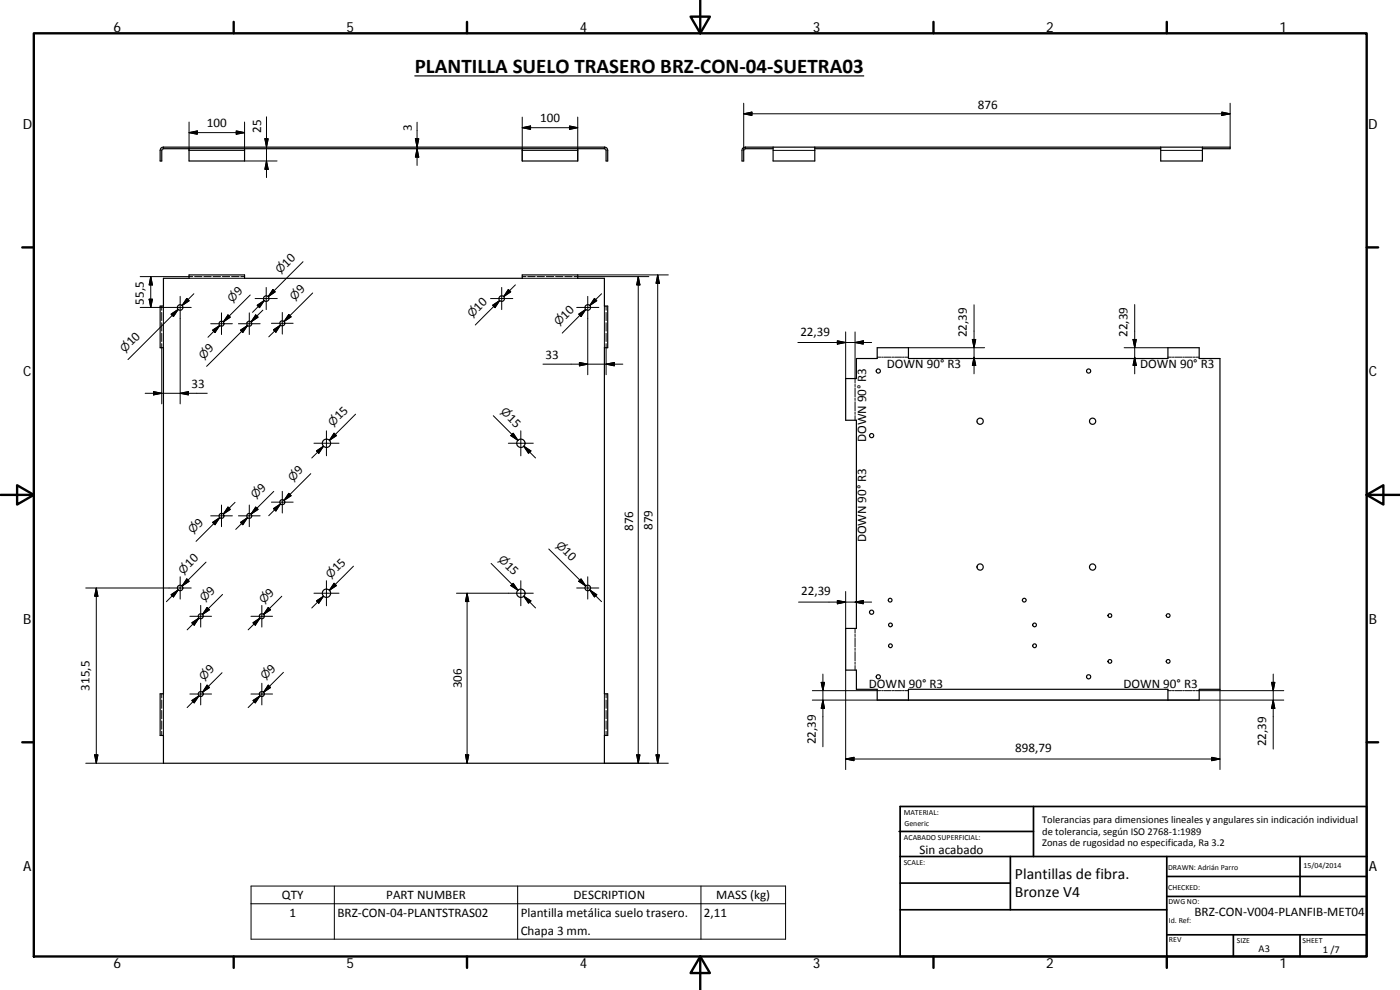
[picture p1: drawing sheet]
<svg xmlns="http://www.w3.org/2000/svg" width="420mm" height="297mm" viewBox="0 0 420 297" stroke-linecap="round" stroke-linejoin="round" font-family="sans-serif">
<g fill="none" stroke="#000" stroke-width=".36">
<path d="M124.5 22.8h134.7M49.1 44.2l-.7 .1-.3 .6v3.4h.4v-3.2l.6-.5M49.1 44.6h132.3M49.1 44.2h132.3M49.1 44.2v.4M56.7 44.6v3.7h16.7v-3.7M156.7 44.6v3.7h16.7v-3.7M181.4 44.2l.6 .1 .4 .6v3.4h-.5v-3.2l-.5-.5M181.4 44.2v.4M223.7 44.2l-.6 .1-.4 .6v3.4h.5v-3.2l.5-.5M223.7 44.2h145.5v.4h-8.3M223.7 44.2v.4"/>
<path d="M223.7 44.6h8.3M232 44.2v4.1h12.5v-4.1M244.5 44.6h103.8M348.3 44.2v4.1h12.6v-4.1M49.1 83.5h7.6v-1h16.7v1h83.3v-1h16.7v1h8v8.3h1v12.5h-1v103.9h1v12.5h-1v8.3h-132.3v-8.3h-1v-12.5h1v-103.9h-1v-12.5h1zM257 107.6h6.3v-3.3h9.3v3.3h77.9v-3.3h9.4v3.3h6.2v99.2h-6.2v3.3h-9.4v-3.3h-77.9v3.3h-9.3v-3.3h-6.3v-5.7h-3.2v-12.5h3.2v-62.5h-3.2v-12.5h3.2z"/>
<circle cx="54.1" cy="92.3" r=".83"/>
<circle cx="66.5" cy="97.1" r=".74"/>
<circle cx="74.8" cy="97.1" r=".74"/>
<circle cx="79.9" cy="89.6" r=".83"/>
<circle cx="84.7" cy="97" r=".75"/>
<circle cx="150.6" cy="89.6" r=".83"/>
<circle cx="176.4" cy="92.3" r=".83"/>
<circle cx="263.6" cy="111.3" r=".62"/>
<circle cx="326.7" cy="111.3" r=".62"/>
<circle cx="98" cy="133" r="1.24"/>
<circle cx="156.3" cy="133" r="1.25"/>
<circle cx="261.6" cy="130.7" r=".62"/>
<circle cx="294.1" cy="126.4" r=".94"/>
<circle cx="327.9" cy="126.4" r=".93"/>
<circle cx="66.5" cy="154.8" r=".74"/>
<circle cx="74.8" cy="154.8" r=".74"/>
<circle cx="84.7" cy="150.7" r=".76"/>
<circle cx="54.1" cy="176.4" r=".83"/>
<circle cx="98" cy="178" r="1.25"/>
<circle cx="156.3" cy="178" r="1.26"/>
<circle cx="176.4" cy="176.4" r=".83"/>
<circle cx="294.1" cy="170.1" r=".94"/>
<circle cx="327.9" cy="170.1" r=".93"/>
<circle cx="60.2" cy="184.9" r=".74"/>
<circle cx="78.6" cy="184.9" r=".74"/>
<circle cx="261.6" cy="183.7" r=".62"/>
<circle cx="267.1" cy="180.1" r=".56"/>
<circle cx="267.2" cy="193.7" r=".56"/>
<circle cx="267.2" cy="187.5" r=".56"/>
<circle cx="307.4" cy="180.1" r=".56"/>
<circle cx="310.5" cy="187.5" r=".56"/>
<circle cx="310.5" cy="193.7" r=".56"/>
<circle cx="333.1" cy="198.5" r=".57"/>
<circle cx="333.1" cy="184.7" r=".57"/>
<circle cx="350.6" cy="198.5" r=".57"/>
<circle cx="350.6" cy="184.7" r=".57"/>
<circle cx="60.2" cy="208.3" r=".74"/>
<circle cx="78.6" cy="208.3" r=".74"/>
<circle cx="263.6" cy="203.1" r=".62"/>
<circle cx="326.7" cy="203.1" r=".62"/>
</g>
<g fill="none" stroke="#000" stroke-width=".3">
<path d="M56.7 36.6v8.5h16.7v-8.5M56.7 39.8l2.5-.5v1zM56.7 39.8h16.7M70.9 39.3l2.5 .5-2.5 .5zM80 35.1v18.2M125.2 36.7v12.9M156.7 35.1v13.2M156.7 38.3l2.5-.5v1zM156.7 38.3h16.7M170.9 37.8l2.5 .5-2.5 .5zM173.4 35.1v13.2M223.2 34.1l2.5-.5v1z"/>
<path d="M223.2 34.1h146M223.2 31v14.1M366.7 33.6l2.5 .5-2.5 .5zM369.2 31v13.2M73.4 48.3h9.8M79.5 41.6h1l-.5 2.6zM80 48.3l.5 2.5h-1zM124.7 41.6h1l-.5 2.6zM125.2 44.6l.5 2.5h-1zM156.7 45.1h16.7M232 45.1h12.5M348.3 45.1h12.6"/>
<path d="M90.9 78.5l-10.4 10.5 1.8-1.8M42.1 92.2h15.3M44.8 89.8h1l-.6 2.4zM45.2 83v9.2M45.2 83l.6 2.5h-1zM48.5 91.8v1.3M48.5 93.7v2.5M48.5 96.8v2.5M48.5 100v2.5M49.1 91.8v12.5M51.3 94.3l2.2-1.5-1.4 2.2zM51.7 94.6l1.8-1.8-15.1 15.1"/>
<path d="M54.1 88.9v32.3M56.1 89.5l.7 .7-2.2 1.5zM56.7 83.5h16.7M57.8 83h-15.7M58.2 88.1l-3.6 3.6M58.4 83h2.2M61.2 83h2.2M63.2 97.1h6.5M63.8 99.1l2.1-1.4-1.4 2.1zM63.9 83h2.3M65.9 97.7l-3.5 3.5M66.5 93.9v6.5"/>
<path d="M66.7 83h2.2M68.4 94.5l.7 .7-2.1 1.4zM69.5 83h2.2M71.6 97.1h6.5M72.2 99.1l2.1-1.4-1.4 2.1zM72.3 83h1.1M72.5 99.4l1.8-1.7-12.3 12.2M74.8 93.9v6.5M75.1 88.5l-8.1 8.1 1.8-1.8M76.6 89.6h6.6M76.7 94.5l.8 .7-2.2 1.4zM77.2 91.6l2.1-1.4-1.4 2.1z"/>
<path d="M78.9 93.1l-3.6 3.5M79.3 90.2l-3.5 3.5M79.9 86.3v6.6M81.5 97h6.5M81.9 86.9l.7 .7-2.1 1.4zM82.1 99l2.1-1.5-1.4 2.2zM84.2 97.5l-3.5 3.6M84.7 93.7v6.5M86.7 94.4l.7 .7-2.2 1.4zM93.8 87.9l-8.6 8.6 1.8-1.8M147.2 89.6h6.7M147.8 91.6l2.2-1.4-1.4 2.1z"/>
<path d="M148.2 91.9l1.8-1.7-7.4 7.3M150.6 86.3v6.6M152.6 86.9l.7 .7-2.2 1.4zM154.7 85.5l-3.6 3.5M156.7 83.5h16.7M156.7 83h1.1M158.4 83h2.2M161.2 83h2.2M163.9 83h2.3M166.7 83h2.2M169.5 83h2.2M172.3 83h22.4"/>
<path d="M173.1 92.2h6.6M173.4 82.5h27.2M173.7 94.3l2.1-1.5-1.4 2.2zM174 94.6l1.8-1.8-7.1 7.1M176.4 88.9v23.5M178.4 89.5l.7 .7-2.1 1.5zM180.5 88.1l-3.5 3.6M181.4 91.8v12.5M181.9 91.8v1.3M181.9 93.7v2.5M181.9 96.8v2.5M181.9 100v2.5"/>
<path d="M191.5 83v146M191.5 83l.6 2.5h-1zM197.4 82.5v146.5M197.4 82.5l.5 2.5h-1zM253.8 99.6v14M256.6 99.6v15.4M292.3 91.5v20.7M340.5 91.4v20.8M43.6 118h18.6M46.1 117.5l2.4 .5-2.4 .5zM48.5 103.1v18.1M54.1 118l2.4-.5v1z"/>
<path d="M163 109.3h23.9M173.9 108.8l2.5 .5-2.5 .5zM181.9 103.1v9.3M181.9 109.3l2.5-.5v1zM239.4 102.8h22.2M251.3 102.3l2.5 .5-2.5 .5zM256.6 102.8l2.5-.5v1zM256.6 115.3v.7M256.6 116.4v2.7M256.6 119.5v.7M263.3 107.2h1M264.6 107.2h.5"/>
<path d="M265.4 107.2h2M267.7 107.2h.5M268.5 107.2h2.1M270.8 107.2h.5M271.6 107.2h1M272.6 104.3h22.9M291.8 101.9h1l-.5 2.4zM292.3 107.2l.5 2.4h-1zM337.4 104.3h13.1M340 101.9h1l-.5 2.4zM340.5 107.2l.5 2.4h-1zM350.5 107.2h1.1"/>
<path d="M351.8 107.2h.6M352.6 107.2h2.1M355 107.2h.5M355.7 107.2h2.1M358.1 107.2h.5M358.8 107.2h1.1M94.2 133h7.5M95 135.3l2.1-1.4-1.4 2.1zM97.1 133.9l-3.5 3.5M98 129.3v7.5M100.3 130l.7 .7-2.1 1.4zM106.7 124.3l-7.8 7.8 1.7-1.8"/>
<path d="M148 124.7l7.4 7.4-1.7-1.8M152.6 133h7.5M154 130l1.4 2.1-2.1-1.4zM156.3 129.3v7.5M157.2 133.9l3.5 3.5M157.2 133.9l2.1 1.4-.7 .7zM256.6 120.5v2.8M256.6 123.6v.7M256.6 124.7v1.4M63.2 154.8h6.5M63.8 156.7l2.1-1.4-1.4 2.1zM64.2 157.1l1.7-1.8-7.1 7.1"/>
<path d="M66.5 151.5v6.5M68.4 152.1l.7 .7-2.1 1.4zM70.5 150.7l-3.5 3.5M71.6 154.8h6.5M72.2 156.7l2.1-1.4-1.4 2.1zM74.3 155.3l-3.6 3.5M74.8 151.5v6.5M76.7 152.1l.8 .7-2.2 1.4zM81.5 150.7h6.5M82.1 152.6l2.1-1.4-1.4 2.1zM82.2 147.4l-6.9 6.8 1.8-1.7M84.2 151.2l-3.5 3.5"/>
<path d="M84.7 147.4v6.5M86.7 148l.7 .7-2.2 1.4zM93.3 142.1l-8.1 8 1.8-1.7M25.7 176.4h31.7M28.9 176.4l.5 2.5h-1zM28.9 176.4v52.6M51.3 178.4l2.2-1.4-1.4 2.1zM53.5 177l-3.6 3.5M54.1 173.1v6.6M56.1 173.7l.7 .7-2.2 1.4zM61.8 168.7l-7.2 7.1 1.8-1.7M66.8 178.4l-6 6 1.7-1.8"/>
<path d="M84.6 178.9l-5.5 5.5 1.8-1.8M94.2 178h7.5M97.1 178.9l-3.5 3.5M98 174.2v7.6M100.3 175l.7 .7-2.1 1.4zM106.1 169.9l-7.2 7.2 1.7-1.8M137 178h23.1M140.2 178v51M140.2 178l.5 2.5h-1zM147.4 169.1l8 8-1.7-1.8M153.3 175.7l.7-.7 1.4 2.1zM156.3 174.2v7.6"/>
<path d="M157.2 178.9l3.5 3.5M157.2 178.9l2.1 1.4-.7 .7zM164.7 164.7l11.1 11.1-1.8-1.7M173.1 176.4h6.6M174.4 173.7l1.4 2.1-2.1-1.4zM176.4 173.1v6.6M177 177l2.1 1.4-.7 .7zM177 177l3.5 3.5M253.8 177.5v11.1M57 184.9h6.5M57.6 186.9l2.1-1.5-1.4 2.2zM59.7 185.4l-3.5 3.6"/>
<path d="M60.2 181.7v6.5M62.2 182.3l.7 .7-2.1 1.4zM75.3 184.9h6.5M75.9 186.9l2.1-1.5-1.4 2.2zM78 185.4l-3.5 3.6M78.6 181.7v6.5M80.5 182.3l.7 .7-2.1 1.4zM95 180.3l2.1-1.4-1.4 2.1zM239.7 180.7h21.9M251.3 180.2l2.5 .5-2.5 .5zM256.6 180.7l2.5-.5v1zM256.6 188.6v1.3"/>
<path d="M256.6 190.3v.7M256.6 191.3v2.8M256.6 194.5v.7M256.6 195.5v2.8M256.6 198.6v.7M256.6 199.7v1.4M48.5 208.2v1.2M48.5 210v2.5M48.5 213.2v2.5M48.5 216.3v2.5M48.5 219.4v1.3M49.1 208.2v12.5"/>
<path d="M57 208.2h6.5M57.6 210.2l2.1-1.4-1.4 2.1zM59.7 208.8l-3.5 3.5M60.2 205v6.5M62.2 205.6l.7 .7-2.1 1.4zM66.6 201.8l-5.8 5.9 1.7-1.8M75.3 208.2h6.5M75.9 210.2l2.1-1.4-1.4 2.1zM78 208.8l-3.5 3.5M78.6 205v6.5M80.5 205.6l.7 .7-2.1 1.4zM85.1 201.7l-6 6 1.8-1.8"/>
<path d="M181.4 208.2v12.5M181.9 208.2v1.2M181.9 210v2.5M181.9 213.2v2.5M181.9 216.3v2.5M181.9 219.4v1.3M243.8 207.2h20.5M243.8 210.1h141.5M246.5 204.7h.9l-.4 2.5zM247 202.2v21.9M247 210.1l.4 2.4h-.9zM253.8 201.1v29.8"/>
<path d="M264.6 207.2h.5M265.4 207.2h2M267.7 207.2h.5M268.5 207.2h2.1M270.8 207.2h.5M271.6 207.2h1M350.5 207.2h1.1M351.8 207.2h.6M352.6 207.2h2.1M355 207.2h.5M355.7 207.2h2.1M358.1 207.2h.5"/>
<path d="M358.8 207.2h26.5M366.1 206.8v24.1M381.6 204.7h1l-.5 2.5zM382.1 202.2v22.5M382.1 210.1l.5 2.4h-1zM25.7 229h23.4M28.4 226.5h1l-.5 2.5zM139.7 226.5h1l-.5 2.5zM181.4 229h19.2M191.1 226.5h1l-.6 2.5zM196.9 226.5h1l-.5 2.5zM253.8 227.7l2.5-.5v1z"/>
<path d="M253.8 227.7h112.3M363.7 227.2l2.4 .5-2.4 .5zM75.3 265.9h160.5v15.9h-160.5zM75.3 271.2h160.5M100.3 265.9v15.9M155.4 265.9v15.9M210.4 265.9v15.9"/>
</g>
<g fill="none" stroke="#000" stroke-width=".71">
<path d="M10.1 10h400.1v277h-400.1zM70.1 6.6v3.4M140.2 6.6v3.4M207.3 5h5.8l-2.9 5zM210.2 0v10M280.2 6.6v3.4M350.2 6.6v3.4M6.7 74.2h3.4M410.2 74.2h3.4M.2 148.5h9.9M5.1 145.6l5 2.9-5 2.9zM410.2 148.5l5-2.9v5.8z"/>
<path d="M410.2 148.5h9.9M6.7 222.7h3.4M410.2 222.7h3.4M70.1 287v3.4M140.2 287v3.4M210.2 287l2.9 5h-5.8zM210.2 287v10M280.2 287v3.4M350.2 287v3.4"/>
</g>
<g fill="none" stroke="#000" stroke-width=".51">
<path d="M269.8 249.5h40.4M270.1 257h140.1M270.1 242h140.1v45h-140.1zM303.2 257v16M310.2 242v15M350.2 257v30M390.2 257v12M270.1 273h80.1M270.1 265h33.1M350.2 269h60M350.2 263h60M350.2 280.5h60"/>
<path d="M370.2 280.5v6.5M390.2 280.5v6.5"/>
</g>
<g fill="#000" stroke="#000" stroke-width=".3">
<path d="M56.7 39.8l2.5-.5v1zM156.7 38.3l2.5-.5v1zM170.9 37.8l2.5 .5-2.5 .5zM223.2 34.1l2.5-.5v1zM366.7 33.6l2.5 .5-2.5 .5zM70.9 39.3l2.5 .5-2.5 .5zM79.5 41.6h1l-.5 2.6zM80 48.3l.5 2.5h-1zM124.7 41.6h1l-.5 2.6zM125.2 44.6l.5 2.5h-1zM44.8 89.8h1l-.6 2.4zM45.2 83l.6 2.5h-1z"/>
<path d="M51.3 94.3l2.2-1.5-1.4 2.2zM56.1 89.5l.7 .7-2.2 1.5zM63.8 99.1l2.1-1.4-1.4 2.1zM68.4 94.5l.7 .7-2.1 1.4zM72.2 99.1l2.1-1.4-1.4 2.1zM76.7 94.5l.8 .7-2.2 1.4zM77.2 91.6l2.1-1.4-1.4 2.1zM81.9 86.9l.7 .7-2.1 1.4zM82.1 99l2.1-1.5-1.4 2.2zM86.7 94.4l.7 .7-2.2 1.4zM147.8 91.6l2.2-1.4-1.4 2.1zM152.6 86.9l.7 .7-2.2 1.4z"/>
<path d="M173.7 94.3l2.1-1.5-1.4 2.2zM178.4 89.5l.7 .7-2.1 1.5zM191.5 83l.6 2.5h-1zM197.4 82.5l.5 2.5h-1zM46.1 117.5l2.4 .5-2.4 .5zM54.1 118l2.4-.5v1zM173.9 108.8l2.5 .5-2.5 .5zM181.9 109.3l2.5-.5v1zM251.3 102.3l2.5 .5-2.5 .5zM256.6 102.8l2.5-.5v1zM291.8 101.9h1l-.5 2.4zM292.3 107.2l.5 2.4h-1z"/>
<path d="M340 101.9h1l-.5 2.4zM340.5 107.2l.5 2.4h-1zM95 135.3l2.1-1.4-1.4 2.1zM100.3 130l.7 .7-2.1 1.4zM154 130l1.4 2.1-2.1-1.4zM157.2 133.9l2.1 1.4-.7 .7zM63.8 156.7l2.1-1.4-1.4 2.1zM68.4 152.1l.7 .7-2.1 1.4zM72.2 156.7l2.1-1.4-1.4 2.1zM76.7 152.1l.8 .7-2.2 1.4zM82.1 152.6l2.1-1.4-1.4 2.1zM86.7 148l.7 .7-2.2 1.4z"/>
<path d="M28.9 176.4l.5 2.5h-1zM51.3 178.4l2.2-1.4-1.4 2.1zM56.1 173.7l.7 .7-2.2 1.4zM100.3 175l.7 .7-2.1 1.4zM153.3 175.7l.7-.7 1.4 2.1zM174.4 173.7l1.4 2.1-2.1-1.4zM177 177l2.1 1.4-.7 .7zM57.6 186.9l2.1-1.5-1.4 2.2zM62.2 182.3l.7 .7-2.1 1.4zM75.9 186.9l2.1-1.5-1.4 2.2zM80.5 182.3l.7 .7-2.1 1.4zM95 180.3l2.1-1.4-1.4 2.1z"/>
<path d="M140.2 178l.5 2.5h-1zM157.2 178.9l2.1 1.4-.7 .7zM251.3 180.2l2.5 .5-2.5 .5zM256.6 180.7l2.5-.5v1zM57.6 210.2l2.1-1.4-1.4 2.1zM62.2 205.6l.7 .7-2.1 1.4zM75.9 210.2l2.1-1.4-1.4 2.1zM80.5 205.6l.7 .7-2.1 1.4zM246.5 204.7h.9l-.4 2.5zM247 210.1l.4 2.4h-.9zM381.6 204.7h1l-.5 2.5zM382.1 210.1l.5 2.4h-1z"/>
<path d="M28.4 226.5h1l-.5 2.5zM139.7 226.5h1l-.5 2.5zM191.1 226.5h1l-.6 2.5zM196.9 226.5h1l-.5 2.5zM253.8 227.7l2.5-.5v1zM363.7 227.2l2.4 .5-2.4 .5z"/>
</g>
<text font-size="6.3" x="124.5" y="21.9">PLANTILLA SUELO TRASERO BRZ‐CON‐04‐SUETRA03</text>
<g font-size="4.7">
<text x="304.6" y="263.9">Plantillas de fibra.</text>
<text x="304.6" y="269.3">Bronze V4</text>
</g>
<g font-size="4.2">
<text x="34" y="9.6">6</text>
<text x="104" y="9.6">5</text>
<text x="174" y="9.6">4</text>
<text x="244" y="9.6">3</text>
<text x="314" y="9.6">2</text>
<text x="384" y="9.6">1</text>
<text x="6.8" y="38.7">D</text>
<text x="410.6" y="38.7">D</text>
<text x="7" y="112.9">C</text>
<text x="410.8" y="112.9">C</text>
<text x="7" y="187.1">B</text>
<text x="410.8" y="187.1">B</text>
<text x="7" y="261.3">A</text>
<text x="410.8" y="261.3">A</text>
<text x="34" y="290.4">6</text>
<text x="104" y="290.4">5</text>
<text x="174" y="290.4">4</text>
<text x="244" y="290.4">3</text>
<text x="314" y="290.4">2</text>
<text x="384" y="290.4">1</text>
</g>
<g font-size="3.9">
<text x="293.5" y="32.6">876</text>
<text x="62.1" y="38.2">100</text>
<text x="78.4" y="39.8" transform="rotate(-90 78.4 39.8)">25</text>
<text x="123.6" y="39.5" transform="rotate(-90 123.6 39.5)">3</text>
<text x="162.1" y="36.7">100</text>
<text x="86.1" y="80.4" transform="rotate(-45 86.1 80.4)">10</text>
<text x="71.6" y="88.9" transform="rotate(-45 71.6 88.9)">9</text>
<text x="90.4" y="88.3" transform="rotate(-45 90.4 88.3)">9</text>
<text x="43.2" y="91.4" transform="rotate(-90 43.2 91.4)">55,5</text>
<text x="143.6" y="93.5" transform="rotate(-45 143.6 93.5)">10</text>
<text x="169.7" y="95.9" transform="rotate(-45 169.7 95.9)">10</text>
<text x="240.2" y="100.7">22,39</text>
<text x="290.2" y="101.2" transform="rotate(-90 290.2 101.2)">22,39</text>
<text x="338.4" y="101.1" transform="rotate(-90 338.4 101.1)">22,39</text>
<text x="39.4" y="103.9" transform="rotate(-45 39.4 103.9)">10</text>
<text x="63" y="105.9" transform="rotate(-45 63 105.9)">9</text>
<text x="163.7" y="107.7">33</text>
<text x="266.2" y="110.5">DOWN 90° R3</text>
<text x="342.2" y="110.5">DOWN 90° R3</text>
<text x="57.5" y="116.5">33</text>
<text x="152.1" y="125.8" transform="rotate(45 152.1 125.8)">15</text>
<text x="101.8" y="126.1" transform="rotate(-45 101.8 126.1)">15</text>
<text x="260" y="132.7" transform="rotate(-90 260 132.7)">DOWN 90° R3</text>
<text x="89.8" y="142.6" transform="rotate(-45 89.8 142.6)">9</text>
<text x="78.7" y="147.9" transform="rotate(-45 78.7 147.9)">9</text>
<text x="59.8" y="158.4" transform="rotate(-45 59.8 158.4)">9</text>
<text x="190" y="159.3" transform="rotate(-90 190 159.3)">876</text>
<text x="195.8" y="159" transform="rotate(-90 195.8 159)">879</text>
<text x="168.8" y="165.7" transform="rotate(45 168.8 165.7)">10</text>
<text x="260" y="162.8" transform="rotate(-90 260 162.8)">DOWN 90° R3</text>
<text x="56.9" y="170.5" transform="rotate(-45 56.9 170.5)">10</text>
<text x="101.2" y="171.7" transform="rotate(-45 101.2 171.7)">15</text>
<text x="151.4" y="170.1" transform="rotate(45 151.4 170.1)">15</text>
<text x="63.3" y="178.8" transform="rotate(-45 63.3 178.8)">9</text>
<text x="81.1" y="179.3" transform="rotate(-45 81.1 179.3)">9</text>
<text x="240.4" y="178.6">22,39</text>
<text x="63.2" y="202.2" transform="rotate(-45 63.2 202.2)">9</text>
<text x="81.6" y="202.2" transform="rotate(-45 81.6 202.2)">9</text>
<text x="26.8" y="207.2" transform="rotate(-90 26.8 207.2)">315,5</text>
<text x="138.6" y="206.5" transform="rotate(-90 138.6 206.5)">306</text>
<text x="260.8" y="206.4">DOWN 90° R3</text>
<text x="337.2" y="206.4">DOWN 90° R3</text>
<text x="244.8" y="223.3" transform="rotate(-90 244.8 223.3)">22,39</text>
<text x="304.7" y="225.6">898,79</text>
<text x="380" y="224" transform="rotate(-90 380 224)">22,39</text>
<text x="276" y="256.1">Sin acabado</text>
<text x="84.6" y="269.8">QTY</text>
<text x="115.9" y="269.7">PART NUMBER</text>
<text x="172.1" y="269.8">DESCRIPTION</text>
<text x="215" y="269.9">MASS (kg)</text>
<text x="86.9" y="275.1">1</text>
<text x="101.3" y="275.1">BRZ‐CON‐04‐PLANTSTRAS02</text>
<text x="156.3" y="275.1">Plantilla metálica suelo trasero.</text>
<text x="211.3" y="275.1">2,11</text>
<text x="358.5" y="274.9">BRZ‐CON‐V004‐PLANFIB‐MET04</text>
<text x="156.3" y="280.5">Chapa 3 mm.</text>
</g>
<g font-size="3.3">
<text x="84.1" y="82.4" transform="rotate(-45 84.1 82.4)">⌀</text>
<text x="69.6" y="90.9" transform="rotate(-45 69.6 90.9)">⌀</text>
<text x="88.4" y="90.3" transform="rotate(-45 88.4 90.3)">⌀</text>
<text x="141.7" y="95.5" transform="rotate(-45 141.7 95.5)">⌀</text>
<text x="167.7" y="97.9" transform="rotate(-45 167.7 97.9)">⌀</text>
<text x="37.5" y="105.8" transform="rotate(-45 37.5 105.8)">⌀</text>
<text x="61.1" y="107.9" transform="rotate(-45 61.1 107.9)">⌀</text>
<text x="150.1" y="123.8" transform="rotate(45 150.1 123.8)">⌀</text>
<text x="99.9" y="128.1" transform="rotate(-45 99.9 128.1)">⌀</text>
<text x="76.7" y="149.8" transform="rotate(-45 76.7 149.8)">⌀</text>
<text x="87.9" y="144.5" transform="rotate(-45 87.9 144.5)">⌀</text>
<text x="57.9" y="160.4" transform="rotate(-45 57.9 160.4)">⌀</text>
<text x="166.8" y="163.7" transform="rotate(45 166.8 163.7)">⌀</text>
<text x="55" y="172.5" transform="rotate(-45 55 172.5)">⌀</text>
<text x="99.2" y="173.7" transform="rotate(-45 99.2 173.7)">⌀</text>
<text x="149.4" y="168.1" transform="rotate(45 149.4 168.1)">⌀</text>
<text x="61.4" y="180.8" transform="rotate(-45 61.4 180.8)">⌀</text>
<text x="79.1" y="181.3" transform="rotate(-45 79.1 181.3)">⌀</text>
<text x="61.2" y="204.2" transform="rotate(-45 61.2 204.2)">⌀</text>
<text x="79.6" y="204.2" transform="rotate(-45 79.6 204.2)">⌀</text>
</g>
<g font-size="3.1">
<text x="312.8" y="246.8">Tolerancias para dimensiones lineales y angulares sin indicación individual</text>
<text x="312.8" y="250.4">de tolerancia, según ISO 2768‐1:1989</text>
<text x="312.8" y="254">Zonas de rugosidad no especificada, Ra 3.2</text>
<text x="377.7" y="285.6">A3</text>
<text x="397" y="285.9">1 /7</text>
</g>
<g font-size="2.4">
<text x="271.2" y="244.4">MATERIAL:</text>
<text x="271.3" y="251.9">ACABADO SUPERFICIAL:</text>
<text x="271.4" y="247.9">Generic</text>
<text x="271.2" y="259.7">SCALE:</text>
<text x="350.6" y="260.9">DRAWN: Adrián Parro</text>
<text x="391.2" y="260.6">15/04/2014</text>
<text x="350.6" y="267">CHECKED:</text>
<text x="350.7" y="271.4">DWG NO:</text>
<text x="350.8" y="276.8">Id. Ref:</text>
<text x="350.8" y="282.8">REV</text>
<text x="371.2" y="282.9">SIZE</text>
<text x="390.9" y="282.9">SHEET</text>
</g>
</svg>
